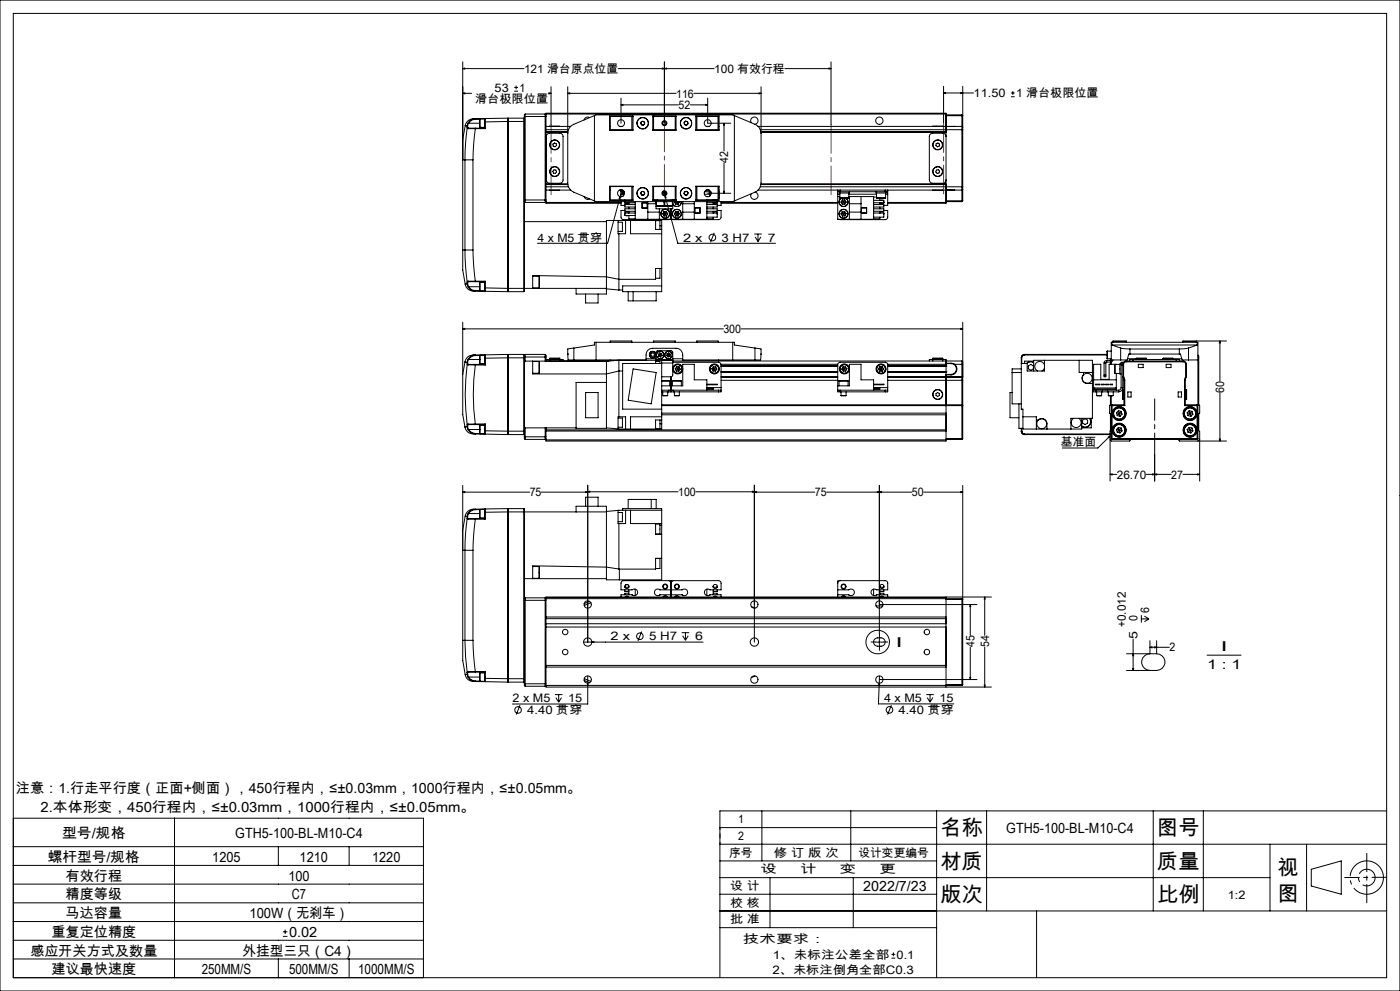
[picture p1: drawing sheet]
<svg xmlns="http://www.w3.org/2000/svg" width="420mm" height="297mm" viewBox="0 0 420 297" stroke-linecap="round" stroke-linejoin="round" font-family="sans-serif">
<g fill="none" stroke="#000" stroke-width=".3">
<path d="M0 0h420v297h-420zM4 4h412v289h-412zM138.8 18.6v56.3M199.3 18.6v18.3M249.3 18.6v18.8M138.8 20.6l.6-.2v.3zM138.8 28l.6-.2v.3zM138.8 20.6h18.4M138.8 28h2.7M139.6 37.7l-.8 4.2v6h.7M139.6 37.7l.6 .1M140.2 38.3l-.5 4.6-.2 5"/>
<path d="M140.2 38.3l.2 .3M140.2 37.8v.5M140.3 38.2l-.1 .1M140.3 38.2l.3 .2M140.3 37.7v.5M140.3 37.7l-.1 .1M140.4 38.6h2.2M140.4 36.9l-.2 .9M140.4 36.9h.2M140.6 38.4h2M140.6 38.4l-.2 .2M140.6 36.9l-.3 .8"/>
<path d="M140.6 36.9h3.3M142.6 35.6a2.69 2.69 0 0 0-3 2.1M142.6 38.6l-.7 9.3M142.6 38.4v.2M142.6 35.6l-1.3 .3-.9 1M142.6 35.6v.1M142.6 35.7l-1.5 .6-.5 .6M142.6 38.6h3M142.6 38.4h2.8M142.6 35.7h1.3M144 35.7v2.5M144 35.7h1.4"/>
<path d="M144 38.2h1.4M145.4 35.7v.8M145.4 36.5h.2M145.4 38.4l.2 .2M145.4 36.5v1.9M145.6 35.5v1M145.6 35.5l6.7-.1v1M145.6 35.5l-.2 .2M145.6 36.5v2.1M145.6 35.5l-3 .1M152.3 36.4v50M152.3 36.4l-6.7 .1"/>
<path d="M152.3 36.4h5M152.5 35.4v52M152.5 35.4l-.2 .2M152.5 35.4h4.7M154.3 27.3h1.1M154.3 26.2h1.1M154.8 25.6v1.2M157.2 35.4v52M157.2 35.4l.1 .2M157.3 34.9v1.5M157.3 36.4l-.1 51M157.3 34.9h6.5"/>
<path d="M157.6 34.2l-.3 .2v.5M157.6 34.2v26.5M157.6 34.2h5.9M163.5 34.2v26.5M163.5 34.2l.3 .2M163.8 34.2v-.3h120v.3M163.8 34.4v.5M163.8 34.2v.2M163.8 34.9v25M163.8 37.9h7.4M163.8 39.6h6.5M163.8 39.7h6.5"/>
<path d="M163.8 34.2h120M163.8 38.9h6.7M163.8 39.5h6.6M164.5 28h.8M164.7 27.8l.6 .2-.6 .1zM164.8 37.9h3M165.3 26v11.4M170.3 28l.6-.2v.3zM170.3 26v28.8a3 3 0 0 0 1.9 2.8l6.1 2.6M170.3 28h32.5M176.9 35.2l-.2-.1a1.1 1.1 0 0 0-1.5 .8M178.3 34.6l-6.1 2.6a2.94 2.94 0 0 0-1.9 2.8"/>
<path d="M178.3 34.6v25.6M178.3 34.6l.5-.2h41l.5 .2M182.9 37.9h.2M182.9 34.8h7v4.2h-7zM182.9 38.9h.2M183.1 38.9h6.8M185.5 20.6h28.7M185.9 37.9h.9M186.3 31.4l.6-.1v.3zM186.3 29.4v7.5M186.3 31.4h17.2M189.5 34.9v4"/>
<path d="M189.9 34.9h-6.8v4.1M192.2 36.9l.3 .5M192.5 37.4h.6M192.5 36.4l-.3 .5M192.5 36.4h.6M193.1 36.4l.3 .5M193.4 36.9l-.3 .5M195.8 34.8h7v4.2h-7zM195.8 34.9h7M195.8 38.9h7M196.1 34.9v4M196.2 34.8l.1 .1"/>
<path d="M198.7 20.4l.6 .2-.6 .1zM199.3 20.6l.6-.2v.3zM202.6 34.9v4M205.3 36.7l.1 .6M205.4 37.3l.5 .2M205.7 36.3l.6 .2M205.7 36.3l-.4 .4M206.3 36.5v.6M206.3 37.1l-.4 .4M207.1 31.4h5.2M208.1 28h20.2M208.7 34.9h6.8v4.1"/>
<path d="M208.7 34.8h7v4.2h-7zM208.7 38.9h6.8M209.1 34.9v4M211.7 31.3l.6 .1-.6 .2zM211.9 37.9h.9M212.3 29.4v7.5h6.9M215.4 34.9v4M215.5 37.9h.2M215.5 38.9h.2M217.2 36.9v8.4M217.2 36.9l.1 .6h-.2zM220.3 34.6v25.6"/>
<path d="M220.3 34.6l6.2 2.6M225.4 36.8a1.11 1.11 0 0 1 .4-1.6 1.11 1.11 0 0 1 1.5 .6 1.11 1.11 0 0 1-.8 1.4M226.5 37.2a2.94 2.94 0 0 1 1.8 2.8M227.4 37.9h57.9M227.7 27.8l.6 .2-.6 .1zM228.1 38.9h60.5M228.3 39.6h55.5M228.3 39.7h55.5M228.3 39.5h55.5M228.3 26v28.8l-.5 1.7-1.3 1.1M235.4 20.6h13.9M248.7 20.4l.6 .2-.6 .1z"/>
<path d="M279.8 37.9h3M283.1 27.9l.6-.2v.3zM283.1 27.9h9M283.1 25.9v11.2M283.8 34.2v4.7M283.8 38.9v17.1M283.8 34.4h4.8M283.8 34.7h4.8M285.3 37.9h-1.5v1M285.3 37.9h1.1M285.3 37.9h.1M286.4 37.9h-1.1"/>
<path d="M286.4 37.9h2.2M288.2 27.7l.6 .2-.6 .1zM288.6 37.9v1M288.6 37.9l.2 .2M288.6 38.9h.2M288.6 34.4l.2 .2-.2 .1M288.6 34.4v.3M288.6 34.7v3.2M288.6 38.9v17.1M288.8 38.1v.8M288.8 38.9v17.1M288.8 25.9v12.2"/>
<path d="M303.3 29h1.1M303.3 27.9h1.1M303.8 27.3v1.1M139.5 47.9h2.4M139.5 47.9v27M141.9 47.9v27M157.3 59.9h6.5M163.8 59.9v.5M163.8 55.2h6.5M163.8 57h7.4M163.8 56h6.7M163.8 55.3h6.6"/>
<path d="M164.2 40.2l.5-.3h3.2a.96 .96 0 0 1 1 1v13a.96 .96 0 0 1-1 1h-3a1.02 1.02 0 0 1-1-1v-13zM164.8 57h3M165.9 43.2l.4-.3 .6 .2v.5l-.4 .4-.6-.2zM166.2 50.9l.6 .1 .2 .5-.4 .5-.5-.1-.3-.5zM175.2 58.9a1.14 1.14 0 0 0 1.7 .7M182.9 57h.2M182.9 55.8h7v4.2h-7zM182.9 56h.2M183.1 55.8v4.1h6.8M183.1 55.9h6.8M185.9 57h.4M186.1 58.9l-.1 .6h-.3z"/>
<path d="M186.1 58.9l-3.8 14h-21M186.3 57.5h.8M186.3 57.5v.7M186.3 57v.5M186.3 58.2v.8M186.3 59.9v.1M186.3 58.2h.7M186.3 57h.5M186.6 56.9l-.5 2M186.8 57.5v.4h.6M187 57.9v.8M187.1 57.5h.2"/>
<path d="M187.1 57.2v.3M187.5 59.9v.1M189.5 55.9v4M192.2 58l.3 .4M192.5 57.4l-.3 .6M192.5 58.4h.6M193.1 57.4l.3 .5M193.1 57.4h-.6M193.4 57.9l-.3 .5M195.8 55.8h7v4.2h-7zM195.8 59.9h7M195.8 55.9h7"/>
<path d="M196.1 55.9v4M196.3 59.9l-.1 .1M196.8 59.9v.1M197.3 59.9v.1M198.8 57.9h1M199.1 57.2l4.2 15.7h29.4M199.1 57.5h.4M199.5 58.6l.3 .6-.3 .1zM201.3 59.9v.1M201.8 59.9h.1M202.6 55.9v4M205.2 58.1l.4 .4"/>
<path d="M205.4 57.5l-.2 .6M206 57.4l.4 .4M206 57.4l-.6 .1M206.2 58.3l-.6 .2M206.4 57.8l-.2 .5M208.7 55.8h7v4.2h-7zM208.7 55.9h6.8M209.1 55.9v4M211.3 58.2h1.7M211.3 57.5h2M211.9 57h.9M212 58.9h.1"/>
<path d="M212.1 59.9v.1M212.3 57.9h6.9M212.8 57.5v.4h.6M213 57.9v.8M214 59.9v.1M215.4 55.9v4M215.5 57.5h.2M215.5 59.3h.2M215.5 55.8v4.1h-6.8M215.5 57h.2M215.5 57.9h.2M215.5 56h.2"/>
<path d="M215.7 59.3l-.2 .1M215.7 57.9v1.4M215.7 58.2h.1M217.1 57.3h.2l-.1 .6zM217.2 48.8v9.1M226.5 57.6l-6.2 2.6M226.5 57.6a1.1 1.1 0 0 1 .9 1.4 1.1 1.1 0 0 1-1.5 .6 1.1 1.1 0 0 1-.5-1.5M227.4 57h23.9M228.1 56h60.5M228.3 55.2h55.5M228.3 55.3h55.5M251.3 57.5h.8"/>
<path d="M251.3 57h.8M251.3 57.5v.7M251.3 58.2v7.5h10.8v-6.8h-7.4M251.3 57v.5M251.3 58.9h.7M251.3 58.2h.7M251.8 57.5v.4h3v-.4M252 59.3h2.7M252 57.9v1.4M252.1 57v.5M252.1 57h13.5M252.1 57.5h13.5"/>
<path d="M252.4 59.4a1.35 1.35 0 0 0-.4 2 1.35 1.35 0 0 0 2.1 0 1.35 1.35 0 0 0-.4-2M252.6 59.4a1.3 1.3 0 0 0-.6 2 1.3 1.3 0 0 0 2.1 0 1.3 1.3 0 0 0-.5-2M252.7 59.9l-.4 .7M252.7 59.9l.3 .7M253.4 59.9h-.7M253.4 59.9l.4 .7M253.4 59.9l-.4 .7M254.7 57.9v1.4M254.7 58.2h8.3M254.8 58.9v6.8M258.3 58.9v6.8M262.1 59.1h.9"/>
<path d="M262.8 57.5v.4h3v-.4M263 59.3v.1M263 59.3h2.7M263 57.9v1.4M263 59.4h.1M263.9 59.4v.6M265.6 57.5h.7M265.6 57h.7M265.6 57v.5M265.7 59.3l-2.7 .1M265.7 57.9v1.4M265.7 58.2h.6"/>
<path d="M266.3 57.5v.7M266.3 57v.5M266.3 58.2v3.4h-1.2M266.3 57h19M279.8 57h3M280.8 43.1l.6-.2 .4 .3v.6l-.6 .2-.4-.4zM280.9 51l.6-.1 .4 .4-.2 .6-.6 .1-.4-.5zM283.8 40.9a.96 .96 0 0 0-1-1h-3a1.02 1.02 0 0 0-1 1v13a1.02 1.02 0 0 0 1 1h3a.96 .96 0 0 0 1-1M283.8 56v4.7M283.8 56v.9h1.5M285.3 56.9l1.1 .1M285.3 57h1.1"/>
<path d="M285.3 56.9v.1M286.4 57h2.2M288.6 56h.2M288.6 56v1M288.6 57v3.2M288.8 56v.7M288.8 56.7l-.2 .3M288.8 56.7v3.5M138.8 74.9v6l.8 4.3M138.8 74.9h.7M139.5 74.9l.2 4.9 .5 4.8M139.5 74.9h2.4"/>
<path d="M141.9 74.9l.7 9.4M157.3 66.4h24.6M157.3 60.4l.3 .3M157.6 60.7h5.9M163.8 60.7v.2h22.5M163.8 60.4v.3M163.8 60.7h22.5M163.8 60.4l-.3 .3M178.3 60.2l.5 .2h41l.5-.2M185.4 66.6h1.3v2.8h-1.3M185.4 66.1v4h2.3v-4M185.7 70.1v16.8"/>
<path d="M186.3 60.4v1.2h1.2M187.4 60.7h.1M187.5 63.8a.63 .63 0 0 1 .5-.3 .63 .63 0 0 1 .6 .3M187.5 60.8a.61 .61 0 0 0 .5 .4 .61 .61 0 0 0 .6-.4M187.5 63.1h-1.2l.1 2.3 .7 .4 13.8-.1M187.5 63.8h3.1M187.5 60.8h3.1M187.5 60.4v.3zM187.5 63.8v.8h3.1M187.5 63.9v.3M187.5 60.9h1.1M187.7 64.6h.7"/>
<path d="M188.7 64.6v1h1.9M188.7 60.8v.5M188.7 62.1v.5M188.7 63.3v.5M189.2 66.1v4h9.3M190.6 60.4v5.3h21.5v-5.3M190.6 62.6h-3.1v.7h3.1M190.6 61.3h-3.1v.8h3.1M192.6 60.8h1.6v1.6h-1.6zM194.2 60.8h-1.5v1.5h1.5M194.3 63.6h3.5M194.3 61.1h2.5"/>
<path d="M194.3 60.4v5.3M196.7 66.1h1.3v2.7M196.7 66.1v2.7h1.8M196.8 60.4v.3M196.8 61.8v.8h5v-.8M196.8 60.7v1.1M196.8 61.8h5M196.8 60.7h.1M196.9 61.6h.1M196.9 61.6h2.3M196.9 60.4v1.2M197 61.7h2.2"/>
<path d="M197.8 62.6v3.1M198 67.7h.5M198.5 67.7v1.1M198.5 67.7v-1.6h-16.6v22h-9.1v-1.7M198.5 68.8v18.6h-11.7v-1.7h11.7M198.8 64.1h1.5M198.8 64.1l.4 .6M199.2 61.7h.1M199.2 63.4h.7M199.2 64.7h.8M199.2 63.4l-.4 .7M199.2 63.4l.4 .7"/>
<path d="M199.2 60.4v1.2M199.2 60.7h.2M199.4 61.6h.1M199.4 61.6h1.4M199.4 60.4v1.2M199.5 61.7h1.3M199.6 64.1l-.4 .6M199.6 64.1l.4 .6M199.9 63.4l.4 .7M199.9 63.4l-.3 .7M200.3 64.1l-.3 .6M200.8 61.6h.9"/>
<path d="M201.3 62.6v3.1M201.7 61.6l-.9 .1M201.7 60.4v1.2M201.7 60.7h.1M201.8 60.4v.3M201.8 60.9a1.32 1.32 0 0 0 1.5 1 1.32 1.32 0 0 0 1.1-1.5 1.34 1.34 0 0 1-1 1.5 1.34 1.34 0 0 1-1.6-.8M201.8 60.7v1.1M202.3 60.6h1.5M202.3 64.1l.4 .6M202.3 64.1h1.5M202.3 60.6l.4 .6M202.4 60.4l-.1 .2"/>
<path d="M202.6 60h.1M202.7 63.4h.7M202.7 63.4l-.4 .7M202.7 64.7h.7M202.7 63.4l.4 .7M202.7 61.2h.7M203 60.4l.1 .2M203.1 64.1l-.4 .6M203.1 64.1l.3 .6M203.1 60.6l-.4 .6M203.1 60.6l.3 .6M203.2 60.4l-.1 .2"/>
<path d="M203.4 63.4l.4 .7M203.4 63.4l-.3 .7M203.7 60.4l.1 .2M203.8 64.1l-.4 .6M203.8 60.6l-.4 .6M204.8 60.4v5.3M204.8 63.6h3.5M204.8 61.1h3.5M208.3 60.4v5.3M208.4 62.3h1.6v1.6h-1.6zM208.5 63.8h1.5M208.5 62.3h1.5"/>
<path d="M212.1 61.3h3.1v.8h-3.1M212.1 62.6h3.1v.7h-3.1M212.1 63.8h3.1M212.1 60.8h3.1M214 63.3v.5a.66 .66 0 0 1 .6-.3 .66 .66 0 0 1 .6 .3M214 62.1v.5M214 65.1v.5h-1.9M214 60.9h1.1M214.2 60h.7M214.3 69.8l-1.2 2.8M215.2 60h.1M215.2 60.8a.64 .64 0 0 1-.6 .4 .64 .64 0 0 1-.6-.4v.5"/>
<path d="M215.2 60.4v.3zM215.2 63.9v.3M215.2 63.1h1.1v2.3l-.8 .4-13.8-.1M215.2 63.8v1.3h-3.1M215.2 60.7h.1M216.3 60.4v1.2h-1.1M216.3 60.9h35M216.3 60.7h35M226.3 70.1h2.2M226.6 71l.8 1.4M227.4 70.1v2.3M228.2 71l-.8 1.4"/>
<path d="M252.3 60.6l.4 .6M252.3 60.6h1.5M252.3 64.1l.4 .6M252.7 63.4l-.4 .7M252.7 63.4l.3 .7M253 60.6l-.3 .6M253 60.6l.4 .6M253 64.1l-.3 .6M253 64.1l.5 .6M253.4 63.4h-.7M253.4 63.4l.4 .6M253.4 63.4l-.4 .7"/>
<path d="M253.4 61.2h-.7M253.5 64.7h-.8M253.8 60.6l-.4 .6M253.8 64l-.3 .7M253.8 64l-1.5 .1M254.8 63.6h3.5M254.8 61.1h3.5M258.4 62.3h1.6v1.6h-1.6zM258.4 62.3h1.6v1.5h-1.6zM262.1 60h3v.8M262.1 61.3h3v.8h-3M262.1 62.6h3v.7h-3"/>
<path d="M262.1 63.8h3M262.1 60.8h3M263.9 60.8v.5M263.9 62.1v.5M263.9 63.3v.5M263.9 65.1v.5h-1.8M264 60.8a.61 .61 0 0 0 .6 .4 .61 .61 0 0 0 .5-.4M264 63.8a.63 .63 0 0 1 .6-.3 .63 .63 0 0 1 .5 .3M264.1 60.9h1M264.2 60h.7M265.1 60.4v.3M265.1 63.9v.3"/>
<path d="M265.1 63.1h1.2v2.1l-.2 .4-.5 .2-13.9-.1M265.1 63.8v1.3h-3M265.1 60.7h.1M266.3 60.7h17.5M283.8 60.7v.2h-17.5M283.8 60.4h4.8M283.8 60.2h4.8M288.6 60.2h.2M288.6 60.2v.2M288.8 60.2l-.2 .2M138.8 98.6l.6-.2v.3zM138.8 96.6v15.6"/>
<path d="M138.8 98.6h78.2M139.6 85.2a2.63 2.63 0 0 0 3 2M140.2 84.6l.1 .1M140.2 84.6v.5M140.2 85.1h.1M140.2 85.1l.2 .9M140.2 85.1l-.6 .1M140.3 85.1l.3 .8M140.3 84.7v.4M140.4 84.3h2.2M140.4 84.3l-.2 .3M140.4 84.3l.2 .1"/>
<path d="M140.4 86a2.46 2.46 0 0 0 2.2 1.2M140.6 84.4h2M140.6 84.4l-.3 .3M140.6 85.9l-.2 .1M140.6 85.9l1.2 1.1 .8 .1M140.6 85.9h3.3M142.6 84.3v.1M142.6 87.1v.1M142.6 84.3h3M142.6 84.4h2.8M142.6 87.2l3 .1M142.6 87.1h1.3"/>
<path d="M144 84.7v2.5M144 84.7h1.4M144 87.2h1.4M145.4 86.3h.2M145.4 86.3v.9M145.4 87.2l.2 .1M145.4 87.2h.1M145.4 84.4v1.9M145.6 86.3v1M145.6 84.3l-.2 .1M145.6 84.3v2M145.6 86.3l6.7 .1"/>
<path d="M152.3 86.4v1l-6.7-.1M152.3 86.4h29.6M152.3 87.3l.2 .1M152.5 87.4h4.7M159.8 86.3h1.9M159.8 82.8h1.9M161.7 82.8v3.5M175.7 88.1v2.7h3.7v-2.7M181.9 86.6l3.8 .3M185.7 86.9h1.1M188.5 87.4v2.8h8.4v-2.8M189.9 87.4v2.8"/>
<path d="M198 80.5v2.9h-1.3M198.5 80.5h-1.8v3.2h-11l-3.8-.7-22.1-.4v3.8M222.3 98.6h66.5M288.2 98.4l.6 .2-.6 .1zM288.8 96.6v16.3M138.8 112.2v12l.7 3.8M139.5 108.5l.7 .1M139.5 108.5l-.7 3.7M140.2 109.1a69.6 69.6 0 0 0 0 18.2M140.2 109.1l.2 .3M140.2 108.6v.5M140.3 109l-.1 .1"/>
<path d="M140.3 109l.3 .2M140.3 108.5v.5M140.3 108.5l-.1 .1M140.4 109.4h2.2M140.4 107.7l-.2 .9M140.4 107.7h.2M140.6 109.2h2M140.6 109.2l-.2 .2M140.6 107.7l-.3 .8M140.6 107.7h3.3M142.6 109.4a65.4 65.4 0 0 0 0 17.7M142.6 109.2v.2"/>
<path d="M142.6 106.4h-.3a2.57 2.57 0 0 0-2.8 2.1M142.6 106.4a2.54 2.54 0 0 0-2.2 1.3M142.6 106.4v.1M142.6 106.5l-.9 .2-1.1 1M142.6 109.4h3M142.6 109.2h2.8M143.9 107.7l.1 1.3M143.9 107.7l.1-1.2v2.5M144 109h1.4M145.4 109.2l.2 .2M145.4 106.5v.8M145.4 107.3h.2"/>
<path d="M145.4 107.3v1.9M145.4 106.5h.1M145.4 106.5h-2.8M145.6 106.4v.9M145.6 106.4l6.7-.2v1M145.6 106.4l-.2 .1M145.6 107.3v2.1M145.6 106.4h-3M152.3 107.2l-6.7 .1M152.3 107.2v22M152.3 107.2h5M152.5 106.2v24"/>
<path d="M152.5 106.2l-.2 .2M152.5 106.2h4.7M157.2 106.2v24M157.2 106.2l.1 1M157.3 107.2v22M157.3 107h6.5M157.6 106.2v2M157.6 106.2h5.9M157.6 106.2l-.3 .3M159.8 111.9h1.9M159.8 108.3h1.9M159.8 108.2v3.9h22.1l3.8-.9h1.1"/>
<path d="M161.7 108.3v3.6M163.5 106.2v2M163.5 106.2l.3 .3v.5M163.8 107v1.2M164.9 107.7h.1M164.9 107.4h3M164.9 107.7h-1v.5M164.9 107.7h3M164.9 107.4v.8M167.9 107.7h.1M167.9 107.7h1v.5M167.9 107.4v.8"/>
<path d="M170.3 106.1l.1 1.8h1.8M170.3 106.1h.1M172.2 107.9h21.6a3.5 3.5 0 0 1 .6-3l.7-.4 .7-.1h7a1.99 1.99 0 0 1 2 2v1.5h21.7M172.2 104.3l-1.8 .3-.1 1.5M172.2 104.3l6.1-.9v-.8h42v.8l6.2 .9M172.2 104.3v3.6M175.7 117.6h3.7v7.6h-3.7zM178.8 102.6v5.3M182.7 108.2h-25.4M183.1 102.6v-.4h6.4v.4M183.1 107.9v.3M185.7 108l-3.8 .2v20.2h-9.1v-13.8h9.1"/>
<path d="M185.7 108v16.9M185.7 108h16.1M189.9 110.6l7 1.1-1.5 9.3-6.9-1.1zM193.8 107.5h3M196.1 102.6v-.4h6.5v.4M196.7 108.3h1.3v.6M196.7 108v.9M196.8 107.8v.2M196.8 107.8v-2.3l.4-.4 4.3 .1 .3 .4v2.2M196.8 107.8h5M197.5 106.2l.1 .5M197.5 106.2l.5 .2"/>
<path d="M197.6 106.7l.6 .3M197.9 105.8l.6 .2M197.9 105.8l-.4 .4M197.9 105.8l.1 .6M198 106.4l.6 .2M198 106.4l-.4 .3M198 106.4l.2 .6M198.5 114.1l2.4 .1M198.5 114.2h2.4M198.5 115.6h6.3v-6.4h3.5v4.6h3.8v3.1M198.5 108v17.9M198.5 108.9h-11.7v13.7h11.7"/>
<path d="M198.5 112.9h2.8M198.5 106l.1 .6M198.5 106l-.5 .4M198.5 116.9h2.1M198.5 117.4h2.1M198.5 108.8h3.3M198.6 106.6l-.4 .4M198.8 118.5h1.5M198.8 117.4v1.1M200 106.6l.4 .4M200.1 106l-.1 .6M200.1 106l.5 .4"/>
<path d="M200.3 117.4v1.1M200.6 117.4h.7M200.6 116.9h1.5M200.6 106.4l.4 .3M200.6 106.4l-.2 .6M200.6 106.4l-.6 .2M200.6 116.9v.5M200.7 105.8l-.6 .2M200.7 105.8l.4 .4M200.7 105.8l-.1 .6M200.9 114.2v1.4M201 106.7l-.6 .3"/>
<path d="M201.1 106.2l-.1 .5M201.1 106.2l-.5 .2M201.3 117.4h.8M201.3 112.9v4.5M201.7 114.2h2.7M201.7 114.2v1.4M201.8 108v.8M201.8 108.8v3.6l-.1 .4-.4 .1M201.8 107.8v.2M201.8 108.6l14.1 .1 .4 .6v6.9M201.8 108.2h86.8M201.8 107.5h3"/>
<path d="M202.1 116.9h13.4M202.1 117.4h13.4M202.1 116.9v.5M202.3 118.5h1.5M202.3 117.4v1.1M202.6 110.5l.3 .7M202.6 110.5l.7 .1M202.9 111.2l.7 .1M203 109.9l.7 .1M203 109.9l-.4 .6M203 109.9l.3 .7M203.3 110.6l-.4 .6"/>
<path d="M203.3 110.6l.3 .7M203.3 110.6h.7M203.7 110l.3 .6M203.7 110l-.4 .6M203.8 117.4v1.1M204 110.6l-.4 .7M204.4 114.2v1.4M209.1 102.6v-.4h6.3l.1 .4M212.1 116.3h1.9v.3h-1.9M212.1 115.1h3.1v.2h-3.1M212.1 116.2h4.2M213.6 110.5l.3 .7"/>
<path d="M213.6 110.5l.7 .1M213.9 111.2l.7 .1M214 109.9l.7 .1M214 109.9l-.4 .6M214 109.9l.3 .7M214.3 110.6l-.4 .6M214.3 110.6l.3 .7M214.3 110.6h.8M214.7 110l.4 .6M214.7 110l-.4 .6M215.1 110.6l-.5 .7M215.5 116.9h.8"/>
<path d="M215.5 107.9v.3M215.5 116.9v.5M216.3 109.2h35M216.3 116.9v.5h-.8M216.3 116.2v.7M216.3 109.7h35M216.3 111.4h35M216.3 109.8h35M216.3 111.3h35M216.3 112.9h35M216.3 113.1h35M216.3 114h35"/>
<path d="M216.3 109.6h35M216.3 111.5h35M219.8 102.6v5.3M226.5 104.3l1.8 .3v1.5M226.5 104.3v3.6M228.3 106.1l-.1 1.8h-1.7M228.3 106.1h.1M251.3 116.9h.8M251.3 115.6h3.5v-6.4h3.5v4.6h3.8v3.1M251.7 114.2h2.7M251.7 114.2h.1M251.7 114.2v1.4"/>
<path d="M252.1 116.9h13.5M252.1 117.4h13.5M252.1 116.9v.5M252.3 118.5h1.5M252.3 117.4v1.1M252.6 110.6l.4 .7M252.9 110l-.3 .6M252.9 110l.4 .6M253.3 110.6l-.3 .7M253.3 110.6l.4 .6M253.3 110.6h-.7M253.6 109.9l-.7 .1"/>
<path d="M253.6 109.9l.5 .6M253.6 109.9l-.3 .7M253.7 111.2l-.7 .1M253.8 117.4v1.1M254.1 110.5l-.4 .7M254.1 110.5l-.8 .1M254.4 114.2v1.4M262.1 116.3h1.8v.3h-1.8M262.1 115.1h3v.2h-3M262.1 116.2h4.2M263.6 110.6l.3 .6M263.6 110.6h.7"/>
<path d="M263.9 111.2h.8M263.9 109.9h.8M263.9 109.9l-.3 .7M263.9 109.9l.4 .7M264.3 110.6l-.4 .6M264.3 110.6l.4 .6M264.3 110.6h.8M264.7 109.9l.4 .7M264.7 109.9l-.4 .7M265.1 110.6l-.4 .6M265.6 116.9h.7M265.6 116.9v.5"/>
<path d="M266.3 116.2v-7l-.3-.5-14.1-.1-.6 .6v8.2h.8M266.3 116.9v.5h-.7M266.3 116.2v.7M266.3 109.7h17.5M266.3 111.4h17.5M266.3 109.8h17.5M266.3 111.3h17.5M266.3 109.2h17.5M266.3 112.9h22.3M266.3 113.1h22.3M266.3 114h22.3M266.3 109.6h17.5"/>
<path d="M266.3 111.5h17.5M279.8 107.7h.1M279.8 107.4h3M279.8 107.7h-1v.5M279.8 107.7h3M279.8 107.4v.8M280.8 117.9l.5-.3 .5 .3v.6l-.5 .3-.5-.3zM282.8 107.7h.1M282.8 107.7h1v.5M282.8 107.4v.8M283.8 113.1v19.1h-120v-4M283.8 108.2v1"/>
<path d="M283.8 109.6v.1M283.8 111.4v.1M283.8 112.9v.2M283.8 109.7h.1M283.8 111.4h.1M283.8 108.2v.7h1.5M283.8 109h1.5M283.8 109.2v.4M283.8 109.7v1.7M283.8 111.5v1.4M283.8 112.2h1.5M283.8 112.4h1.5"/>
<path d="M285.3 109a1.62 1.62 0 0 1 1.6 1.6 1.62 1.62 0 0 1-1.6 1.6M285.3 108.9l1.1 .3M285.3 108.9v.1M285.3 112.2v.2M286.4 109.2a1.78 1.78 0 0 1 .6 2 1.78 1.78 0 0 1-1.7 1.2M286.4 109.2h2.2M288.6 108.2v1M288.6 108.2l.2 .2v.8h-.2M288.6 112.9v.2M288.6 112.9h.2M288.6 113.1v.9M288.6 114h.2"/>
<path d="M288.6 109.2v3.7M288.6 114v7.3M288.8 113l-.2 .1M288.8 112.9v.1M288.8 113v1M288.8 114v17.4M303.6 117.6h-.6v7.6h2.7M303.6 111.7h2.8M306.4 107.2h.1M306.4 107.2v15.4h.5v6h17.6v-3.2M306.4 110.6h-2.8v10.4h2.8M306.5 107.2v1.7"/>
<path d="M307.4 106.2a1.02 1.02 0 0 0-1 1M307.4 106.4a.84 .84 0 0 0-.9 .8M307.4 106.2h24.7M307.4 106.4h24.7M307.4 106.2v.2M308.5 109.7l.7-.5 .8 .5v.8l-.8 .5-.7-.5zM310.1 108.6a1.66 1.66 0 0 0-2.2 .3M310.1 108.7a1.6 1.6 0 0 0-2 .2M310.1 108.2h-2.7v.7M310.1 111.2v-3.2h17.6v17.4h-6.4v3.2M313.3 110.3l-.7 .9M313.3 109.3a1.5 1.5 0 0 0-2.4-.6 1.5 1.5 0 0 0 .4 2.5"/>
<path d="M313.3 108v3.2h-5.1v-2.3h-1.8M323.7 108v3.6h4M325 111.6v.7a1.56 1.56 0 0 0-.3 1.7 1.56 1.56 0 0 0 1.4 .9h1.6M328.1 113.8h6.8M328.2 116.3h6.6v.3h-6.6zM328.7 115.1h1.3v.2h-1.3zM328.8 116.9h-.8v.5h.8M328.8 116.9h6.8M328.8 117.4h1.9M328.8 116.9v.5M329 118.5h1.5M329 117.4v1.1"/>
<path d="M330.5 115.1h.7v.2h-.7zM330.5 117.4v1.1M330.7 117.4h1.5M330.7 116.9v.5M331.2 112.4v.5h.6v-.5M331.2 108.8h.6M331.2 112.4h.6M331.2 108.8v3.6M331.8 115.1h.7v.2h-.7zM331.8 108.8v3.6M332 108.5l-.2 .3M332 108l-.4 .2-.4 .6"/>
<path d="M332 108v.5M332.1 105.3l.1 2.2M332.1 105.3h.1M332.2 105.2l-.1 .1M332.2 105.2v2.3M332.2 107.5h1.2M332.2 105.2h1.2M332.2 117.4h3.4M332.2 116.9v.5M332.5 118.5h1.5M332.5 117.4v1.1M333 115.1h.8v.2h-.8z"/>
<path d="M333.1 107.5v1.7M333.1 118.6v2.7M333.4 107.8l-.2 .2h-1.2M333.4 108.5v.7M333.4 118.6v2.7M333.6 103.4h25.6M333.6 103.4l2.6 .9M333.6 102.6v.8M333.9 107.9l-.5 .6h-1.4M333.9 102.6v-.4h4v.4M333.9 102.3h4M334 117.4v1.1"/>
<path d="M334.4 109.3l.1 2.6zM334.5 111.9h1.5M334.9 109.2h.1M334.9 111.9v5M335.6 116.9v.5M336 109.2h-3.3v4.5h-2.5v-4.5h-2.1v7.7M336.2 104.3l2.8 .3M336.2 107.9h-2.8v-5.3h26v18.7M336.2 104.3v3.6M336.3 109.1h-.3v3h.3M336.3 116.2l-.2 .5-.5 .2M336.3 116.2h.5"/>
<path d="M336.3 109.3h.5M336.3 109.3v6.9M336.8 109.2v-.6h-.5v.7M336.8 116.2a1.26 1.26 0 0 1-1.2 1.2M336.8 109.2h.3M336.8 109.2v7M336.9 116.7v3M336.9 119.7h.2M336.9 116.7h.2M336.9 113.1l.3 .9M337.1 112.9v.1M337.1 112.9h-.3l.1 .2"/>
<path d="M337.1 109.2v3.7M337.1 116.7l.1 .1M337.1 113l.3 1M337.1 113l-.2 .1M337.1 116.7v3M337.2 119.7h-.1M337.2 114h.2M337.2 114v7.3M337.4 114v7.6M337.9 108.4a.73 .73 0 0 0-.8 .8M337.9 108.2v.2M337.9 108.2a.97 .97 0 0 0-1.1 1"/>
<path d="M337.9 108.2h17M337.9 108.4h17M338.2 107.5h2.7M338.3 117.5h1v1.5h-1zM339 106.1h-.4l-.5 1.8h-1.9M339 104.6h14.8M339 104.6v1.5M339 106.1h14.8M339.9 107.7h-1v.5M339.9 107.7v.5M339.9 107.7h13M340.9 107.4h3"/>
<path d="M340.9 107.7h.1M340.9 107.7h3M340.9 107.4v.3M341.5 109.2h1.4v1h-1.4zM343.9 107.7h-.1M343.9 107.4v.3M348.9 107.7h.1M348.9 107.4h3M348.9 107.4v.3M349 107.7h2.9M349.8 109.2h1.5v1h-1.5zM351.9 107.7h-.1"/>
<path d="M351.9 107.5h2.6M351.9 107.4v.3M352.9 107.7h1v.5M352.9 107.7v.5M353.4 117.5h1v1.5h-1zM353.8 106.1h.4l.4 1.8h2M353.8 104.6v1.5M354.9 102.3h4M354.9 108.4l.7 .4 .1 .4M354.9 108.2v.2M354.9 108.2a1.02 1.02 0 0 1 1.1 1M355.4 114h.2"/>
<path d="M355.4 114v7.6M355.6 119.7h.1M355.6 114v7.3M355.6 113l-.2 1M355.6 113l.2 .1M355.7 116.7l-.1 .1M355.7 112.9h.3M355.7 109.2h.3M355.7 112.9l-.1 .1M355.7 116.7v3M355.7 119.7h.2M355.7 116.7h.2"/>
<path d="M355.7 109.2v3.7M355.8 113.1l-.2 .9M355.9 116.7v3M356 112.9l-.2 .2M356 109.2v3.7M356.6 104.3l-2.8 .3M356.6 107.9h2.8M356.6 104.3v3.6M358.9 102.2v.4M359.2 103.4l-2.6 .9M359.2 102.6v.8M359.4 106.4l.2 .6"/>
<path d="M359.4 107h.2M359.6 107v14.3M366 102.2v12.1M366 117.8v14.4M366 102.2l.1 .6h-.3zM367.9 102.2h-13v.4M139.5 128a2.67 2.67 0 0 0 3.1 2.1M140.2 127.3l.1 .2M140.2 127.3v.6M140.2 127.9l-.7 .1M140.2 127.9h.1M140.2 127.9l.2 .9"/>
<path d="M140.3 127.9l.3 .8M140.3 127.5v.4M140.4 127.1l-.2 .2M140.4 127.1l.2 .1M140.4 128.8a2.56 2.56 0 0 0 2.2 1.3M140.6 127.2h2M140.6 127.2l-.3 .3M140.6 128.7l-.2 .1M140.6 128.7l.5 .7 1.5 .5M140.6 128.7h3.3M142.6 127.1h-2.2M142.6 127.1v.1"/>
<path d="M142.6 129.9v.2M142.6 127.1h3M142.6 127.2h2.8M142.6 130.1h3M142.6 129.9h1.3M143.9 129.9l.1 .1M143.9 128.7v1.2M144 127.5l-.1 1.2M144 127.5v2.5M144 127.5h1.4M144 130h1.4M145.4 130l.2 .1"/>
<path d="M145.4 129.1v.9M145.4 129.1h.2M145.4 130h.1M145.4 127.2v1.9M145.6 129.1v1M145.6 127.1l-.2 .1M145.6 127.1v2M145.6 129.1l6.7 .1M152.3 129.2v1l-6.7-.1M152.3 129.2h5M152.3 130.1l.2 .1M152.5 130.2h4.7"/>
<path d="M157.3 129.2v.9M157.3 130.9v.5l.3 .3M157.3 130.1l-.1 .1M157.3 130.1v.8M157.3 128.2h15.5M157.3 130.9h6.5M157.6 128.2v3.5M157.6 131.7h5.9M163.5 128.2v3.5M163.8 128.8h120M163.8 129.2h120M163.8 131.8h120"/>
<path d="M163.8 131.4l-.3 .3M181.9 128.2l3.5 .3M185.4 125.3h1.3v2.8h-1.3M185.4 128.5v-3.6h2.3v3.7M198 125.9v2.6h-1.3M198 127h.5M198.5 125.9v1.1M198.5 123.8h85.3M198.5 121.3h90.1M198.5 124.3h85.3M198.5 127v1.6l-13.1-.1M198.5 124.9h-9.3v3.7"/>
<path d="M198.5 125.9h-1.8v2.7M198.5 121.6h90.1M283.8 131.4h4.8M283.8 131.7h4.8M288.6 131.4v.3M288.6 131.4h.2M288.6 121.3l.2 .2-.2 .1M288.6 121.3v.3M288.6 121.6v9.8M288.8 131.4l-.2 .3M305.7 121v7.4h1.2M306.4 129.2a1.02 1.02 0 0 0 1 1"/>
<path d="M306.4 129.2h.1M306.4 128.4v.8M306.5 129.2a.84 .84 0 0 0 .9 .9M306.5 128.4v.8M306.9 124.9h4v3.7M307.4 130.2h.1M307.4 130.2h25.6M307.4 130.1h25.6M307.4 130.1v.1M310.9 125.9h.6a1.56 1.56 0 0 1 1.6-.3 1.56 1.56 0 0 1 1 1.4v1.6M322 125.4a1.51 1.51 0 0 0-.3 2.2 1.51 1.51 0 0 0 2.3 0 1.51 1.51 0 0 0-.3-2.2M324.8 125.9l.7-.4 .8 .4v.9l-.8 .4-.7-.4z"/>
<path d="M326.8 125.4a1.65 1.65 0 0 1-.1 2.1 1.65 1.65 0 0 1-2.2 .2M327 125.4a1.75 1.75 0 0 1-.3 2.2 1.75 1.75 0 0 1-2.2 .2M327.4 125.4v2.8h-2.9M332.5 131l.5-.3-.3 .5zM333 130.7l-3.6 3.6h-10.7M333.1 121.3l-.2 .2v2.3l.5 .5M333.1 121.3h4.1M333.1 124.1v5M333.4 131.4l.2 .3M333.4 131.4h.2M333.4 121.6h.2M333.4 121.6l.2-.3v.3"/>
<path d="M333.4 128.8l-.4 .4v15M333.4 121.6v9.8M333.6 131.4v.3M333.6 121.6h3.8M333.6 131.4h25.5M333.6 131.7h25.5M333.6 121.6v9.8M334.9 123.7l.3 .9M334.9 123.7l.9 .2M334.9 128.7l.3 .8M334.9 128.7l.9 .2M335.2 124.6l.8 .2"/>
<path d="M335.2 129.5l.8 .2M335.5 123.1l.9 .2M335.5 123.1l-.6 .6M335.5 123.1l.3 .8M335.5 128.1l-.6 .6M335.5 128.1l.9 .2M335.5 128.1l.3 .8M335.8 123.9l.2 .9M335.8 123.9l.8 .2M335.8 128.9l-.6 .6M335.8 128.9l.2 .8M335.8 128.9l.8 .2"/>
<path d="M336.4 123.3l.2 .8M336.4 123.3l-1.2 1.3M336.4 128.3l.2 .8M336.4 128.3l-.6 .6M336.6 124.1l-.6 .7M336.6 129.1l-.6 .6M337.2 121.3l.2 .3M339.4 131.7l-.5 .5h-5.5l-.4-.4M346.4 136.2v8M353.4 131.7l.5 .5h14M355.4 121.6h3.7M355.6 121.3l-.2 .3"/>
<path d="M355.6 121.3h4M356.2 128.7l.2 .8M356.2 128.7l1.7 .4M356.2 123.7l.2 .9M356.2 123.7l1.7 .4M356.4 129.5l.9 .2M356.4 124.6l.9 .2M356.8 128.1l.8 .2M356.8 128.1l-.6 .6M356.8 128.1l.2 .8M356.8 123.1l.8 .2M356.8 123.1l-.6 .6"/>
<path d="M356.8 123.1l.5 1.7M357 128.9l.3 .8M357 128.9l-.6 .6M357.6 128.3l.3 .8M357.6 128.3l-.6 .6M357.6 123.3l.3 .8M357.6 123.3l-1.2 1.3M357.9 129.1l-.6 .6M357.9 124.1l-.6 .7M359.1 131.4v.3M359.1 131.4h.3M359.1 121.6h.3"/>
<path d="M359.1 121.6v-.3l.3 .3M359.1 121.6v9.8M359.4 131.4l-.3 .3M359.4 128.8l.5 .5v14.9M359.4 121.6v9.8M359.6 121.3l.3 .3v2.2l-.5 .5M359.6 124.1v5M359.9 131.7l-.5 .5M365.8 131.6h.3l-.1 .6zM138.8 147.5l.6-.2v.3zM138.8 145.5v46.4M138.8 147.5h20.1"/>
<path d="M139.6 154.7l-.8 4.2v6h.7M139.6 154.7l.6 .1M140.2 155.3l-.5 4.6-.2 5M140.2 155.3l.2 .3M140.2 154.8v.5M140.3 155.2l.3 .2M140.3 155.2l-.1 .1M140.3 154.7v.5M140.3 154.7l-.1 .1M140.4 155.6h2.2M140.4 153.8l-.2 1M140.4 153.8l.2 .1"/>
<path d="M140.6 155.4h2M140.6 155.4l-.2 .2M140.6 153.9l-.3 .8M140.6 153.9h3.3M142.6 152.6a2.64 2.64 0 0 0-3 2.1M142.6 155.6l-.7 9.3M142.6 155.4v.2M142.6 152.6a2.36 2.36 0 0 0-2.2 1.2M142.6 152.6v.1M142.6 152.7l-.9 .2-1.1 1M142.6 155.6h3M142.6 155.4h2.8"/>
<path d="M143.9 152.7h-1.3M144 152.7v2.5M144 152.7h1.4M144 155.2h1.4M145.4 153.5h.2M145.4 155.4l.2 .2M145.4 152.7v.8M145.4 153.5v1.9M145.4 152.7h.1M145.6 152.5v1M145.6 152.5l6.7-.1v1M145.6 152.5l-.2 .2"/>
<path d="M145.6 153.5v2.1M145.6 152.5l-3 .1M152.3 153.4v50M152.3 153.4l-6.7 .1M152.3 153.4h29.6M152.5 152.4v52M152.5 152.4l-.2 .2M152.5 152.4h4.7M157.2 152.4v52M157.2 152.4l.1 27M162.4 147.5h13.9M172.8 153.4v-1.7h9.1v22.1h16.6v-13.7"/>
<path d="M175.7 151.7v-2.7h3.7v2.7M175.7 147.3l.6 .2-.6 .1zM176.3 147.4l.6-.2v.3zM176.3 145.4v47M176.3 147.4h27.1M185.4 153.6h1.3v2.7h-1.3M185.4 153l-3.5 .3M185.7 156.9v13.6M186.8 152.9v-.5h11.7v5.1M187.7 152.9v4h-2.3v-3.9M188.5 152.4v-2.7h8.3v2.7M189.2 152.9v4h9.3"/>
<path d="M195.4 149.7v2.7M196.7 157.1h1.3v3h-1.3M196.7 156.9v3.2h1.8M198 157.5h.5M198.5 157.5v2.6M198.5 152.9l-13.1 .1M208.7 147.4h17.6M225.7 147.2l.6 .2-.6 .1zM226.3 147.5l.6-.2v.3zM226.3 147.5h18.1M226.3 145.4v47M263.2 147.3l.6 .2-.6 .1z"/>
<path d="M263.8 147.5l.6-.2v.3zM263.8 145.5v44.4M273.5 147.5h-25.5M277.1 147.5h11.7M288.2 147.3l.6 .2-.6 .1zM288.8 145.5v59.7M333 142.2l.6-.2v.3zM333 142.2h2M343.9 142.2h7.5M345.8 142l.6 .2-.6 .1zM346.4 142.2l.6-.2v.3zM354.9 142.2h5"/>
<path d="M359.3 142l.6 .2-.6 .1zM139.5 164.9h2.4M139.5 164.9v27M141.9 164.9v27M157.3 179.4v.5M157.3 179.9v25M157.3 173.4h24.6M157.3 179.9h6.5M157.6 179.2v26.5M157.6 179.2l-.3 .2M157.6 179.2h5.9M159.8 173.3h1.9"/>
<path d="M159.8 169.8h1.9M161.7 169.8v3.5M163.5 179.2v26.5M163.5 179.2l.3 .2h124.8M163.8 179.1h120M185.7 170.5l-3.8-.5-22.1-.4v3.8M185.7 170.5l.1 .1M185.8 170.6v3.2M186.3 178.9v-.6h3.2a1.04 1.04 0 0 0 1.5-.1 1.04 1.04 0 0 0 0-1.4 1.04 1.04 0 0 0-1.5 0h-3.2l.1-2.5 .5-.3h13.8l.5 .3 .1 .5 .1-.5 .5-.3h13.8l.5 .3 .1 2.5h-3.2a1.04 1.04 0 0 0-1.5 0 1.04 1.04 0 0 0 0 1.4 1.04 1.04 0 0 0 1.5 .1h3.2v.6M187.5 175.6v.4M187.5 176.8v.5h1.2M187.5 176h1.1"/>
<path d="M187.5 178.9l.6-.3 .5 .3M187.7 175.3h.7M188.7 177.8h-1.2v.5M188.7 175.6v.4M188.7 176.8v1.5M190.6 176.6v1.9M196.6 176.8a1.02 1.02 0 0 1 1.4 0h6.6a1.02 1.02 0 0 1 1.4 0 1.02 1.02 0 0 1 0 1.4 1.02 1.02 0 0 1-1.4 .1h-6.6a1.02 1.02 0 0 1-1.4-.1 1.02 1.02 0 0 1 0-1.4zM196.7 167.4h1.3v3h-1.3M198.5 167.3h-1.8v3.3h-10.9M198.9 178.9l.7-.4 .6 .4M199.1 178.9l.5-.2 .5 .2M200.9 174.1h.8"/>
<path d="M201.3 174.1v4.8M202.4 178.9l.7-.4 .6 .4M202.6 178.9l.5-.2 .5 .2M212.1 176.6v1.9M214 175.6v.4M214 176.8v1.5M214 177.8h1.2v.5M214 176h1.2M214 178.9l.6-.3 .5 .3M215.2 175.6v.4M215.2 176.8v.5h-1.2M251.3 176.8h3.3a1.04 1.04 0 0 1 1.4 0 1.04 1.04 0 0 1 0 1.4 1.04 1.04 0 0 1-1.4 .1h-3.3"/>
<path d="M251.3 174.8l.1-.5 .5-.3h13.8l.4 .2 .2 .4v2.2h-3.2a1.04 1.04 0 0 0-1.5 0 1.04 1.04 0 0 0 0 1.4 1.04 1.04 0 0 0 1.5 .1h3.2v.6M251.7 174.1h-.4v4.8M252.4 178.9l.7-.4 .6 .4M252.6 178.9l.5-.2 .4 .2M262.1 176.6v1.9M263.9 175.6v.4M263.9 176.8v1.5M263.9 177.8h1.2v.5M264 176h1.1M264.1 178.9l.4-.3 .6 .3M265.1 175.6v.4M265.1 176.8v.5h-1.2"/>
<path d="M283.8 178.9v27M283.8 179.7h4.8M288.6 179.4l.2 .2-.2 .1M288.6 179.4v.3M288.6 179.7v25.5M295.4 178.9v11.5M295.4 178.9l.2 .6h-.3zM297.4 178.9h-133.6v27h133.6M138.8 191.9v6l.8 4.3M138.8 191.9h.7M139.5 191.9l.2 4.8 .5 4.8M139.5 191.9h2.4"/>
<path d="M141.9 191.9l.7 9.4M163.8 187.9h120M163.8 199.9h120M163.8 199.4h120M163.8 184.9h120M163.8 185.4h120M175 192.4h35.9M176.9 180.2l-1.7 .7M177.3 180.6l-2 .9M177.6 192.4l.6-.1v.3zM192.5 189.3l-1.1 2.8M204.5 189.6h2.3"/>
<path d="M204.8 190.5l.8 1.4M205.6 189.6v2.3M206.5 190.5l-.9 1.4M225.4 181.8l1.1 .4M262.5 191.4l.8-.2a1.8 1.8 0 0 1 2.1 .6 1.25 1.25 0 0 1-1.1 1.9 1.8 1.8 0 0 1-2.1-.7 1.28 1.28 0 0 1 .3-1.6zM262.6 192.4h2.5M262.8 181.6h2M263.8 191.2v2.5M263.8 181.2h29.3M283.8 186.9l-120 .1M291.1 181.2v9.2M291.1 194v9.7"/>
<path d="M291.1 181.2l.1 .6h-.3zM295.4 194v11.9M338 195.9h9M339.9 191.5v9.4M339.9 195.9l.2 .6h-.3zM342.4 184.4v2.2M342.4 185.5h2.3M343.3 184.6l1.4 .9M344.7 185.5l-1.4 .8M345 194l.6-.2v.4zM345 192v3.9a2.5 2.5 0 0 0-2.5 2.5 2.5 2.5 0 0 0 2.5 2.5M345 194h5.8"/>
<path d="M346.4 193.8l.6 .2-.6 .2zM347 195.9a2.5 2.5 0 0 1 2.5 2.5 2.5 2.5 0 0 1-2.5 2.5h-9M347 192v3.9M362.1 196.4h10.2M139.6 202.2a2.63 2.63 0 0 0 3 2.1M140.2 201.5l.1 .1M140.2 201.5v.6M140.2 202.1h.1M140.2 202.1l.2 .9M140.2 202.1l-.6 .1M140.3 202.1l.3 .8M140.3 201.6v.5"/>
<path d="M140.4 201.3l-.2 .2M140.4 201.3l.2 .1M140.4 203a2.56 2.56 0 0 0 2.2 1.3M140.6 201.4h2M140.6 201.4l-.3 .2M140.6 202.9l-.2 .1M140.6 202.9l.5 .6 1.5 .6M140.6 202.9h3.3M142.6 201.3h-2.2M142.6 201.3v.1M142.6 204.1v.2M142.6 204.1l2.8 .1"/>
<path d="M142.6 201.3h3M142.6 201.4h2.8M142.6 204.3h3M144 201.7v2.5zM144 201.7h1.4M145.4 204.1l.2 .2M145.4 203.3v.8M145.4 203.3h.2M145.4 204.1v.1M145.4 201.4v1.9M145.6 203.3v1M145.6 201.3l-.2 .1"/>
<path d="M145.6 201.3v2M145.6 203.3l6.7 .1M152.3 203.4v1l-6.7-.1M152.3 204.3l.2 .1M152.3 203.4h5M152.5 204.4h4.7M156 211.3l-1.1 2.9M157.3 204.9v.5l.3 .3M157.3 204.3l-.1 .1M157.3 204.9h6.5M157.6 205.7h5.9M166.5 208.2h2.2"/>
<path d="M166.8 209.1l.8 1.3M167.6 208.2v2.2M168.5 209.1l-.9 1.3M175.2 203.9l1.7 .7M175.3 203.4l2 .8M176.3 204.8l.2 .6h-.3zM176.3 202.6v8.4h-22.6M226.5 202.6l-1.1 .5M263.8 204.8l.1 .6-.3-.1zM263.8 204.8l-.3 6.2h22.6M263.8 203.7h29.3M263.8 202.6v2.2"/>
<path d="M267.4 211.3l-1.1 2.9M277.9 208.2h2.2M278.2 209.1l.8 1.3M279 208.2v2.2M279.9 209.1l-.9 1.3M283.8 205.2h4.8M288.6 205.2h.2M288.6 205.2v.2M288.6 205.4h-124.8l-.3 .3M288.8 205.2l-.2 .2M290.9 203.1h.3l-.1 .6zM295.3 205.3h.3l-.2 .6z"/>
<path d="M339.8 200.3h.3l-.2 .6zM4 245.2h123v47.8M4 253.7h123M4 259.4h123M52.4 245.2v47.8M83.5 253.7v5.7M104.7 253.7v5.7M216 253h200M216 248h65M216 258h65M228.6 243v15M255.2 243v15"/>
<path d="M281 243v50M296 243v30M346 243v30M361 243v30M381 253v20M392 253v20M416 243h-200v50M4 265h123M4 270.6h123M4 276.2h123M84.9 279.3h1.3M85.5 278.6v1.3"/>
<path d="M216 278h65M216 273h200M216 263h165M216 268h65M231 263v15M256 263v15M311 273v20M393.4 260.5l9-2.5v10l-9-2.5zM4 281.8h123M4 287.4h123M83.5 287.4v5.6M84.9 280.6h1.3"/>
<path d="M104.7 287.4v5.6M267.4 287.2h1.2M267.4 286h1.2M268 285.5v1.1"/>
<circle cx="186.3" cy="36.9" r="1.05"/>
<circle cx="192.8" cy="36.9" r="1.72"/>
<circle cx="192.8" cy="36.9" r="1.68"/>
<circle cx="199.3" cy="36.9" r=".75"/>
<circle cx="199.3" cy="36.9" r=".5"/>
<circle cx="205.8" cy="36.9" r="1.68"/>
<circle cx="205.8" cy="36.9" r="1.72"/>
<circle cx="212.3" cy="36.9" r="1.05"/>
<circle cx="263.8" cy="36.2" r="1.1"/>
<circle cx="166.4" cy="51.4" r="1.5"/>
<circle cx="166.4" cy="43.4" r="1.49"/>
<circle cx="166.4" cy="51.4" r="1.43"/>
<circle cx="166.4" cy="43.4" r="1.43"/>
<circle cx="186.3" cy="57.9" r="1.06"/>
<circle cx="192.8" cy="57.9" r="1.72"/>
<circle cx="192.8" cy="57.9" r="1.68"/>
<circle cx="199.3" cy="57.9" r=".75"/>
<circle cx="199.3" cy="57.9" r=".5"/>
<circle cx="205.8" cy="57.9" r="1.72"/>
<circle cx="205.8" cy="57.9" r="1.68"/>
<circle cx="212.3" cy="57.9" r="1.06"/>
<circle cx="281.3" cy="43.4" r="1.49"/>
<circle cx="281.3" cy="51.4" r="1.43"/>
<circle cx="281.3" cy="51.4" r="1.51"/>
<circle cx="281.3" cy="43.4" r="1.43"/>
<circle cx="199.6" cy="64.1" r="1.3"/>
<circle cx="199.6" cy="64.1" r="1.34"/>
<circle cx="203.1" cy="64.1" r="1.3"/>
<circle cx="203.1" cy="64.1" r="1.35"/>
<circle cx="213.7" cy="71.2" r=".99"/>
<circle cx="253.1" cy="64.1" r="1.35"/>
<circle cx="253.1" cy="64.1" r="1.29"/>
<circle cx="195.8" cy="106.3" r=".84"/>
<circle cx="195.8" cy="106.3" r="1"/>
<circle cx="195.8" cy="106.3" r=".5"/>
<circle cx="198.1" cy="106.4" r="1.14"/>
<circle cx="198.1" cy="106.4" r="1.1"/>
<circle cx="200.6" cy="106.4" r="1.15"/>
<circle cx="200.6" cy="106.4" r="1.1"/>
<circle cx="203.3" cy="110.6" r="1.3"/>
<circle cx="203.3" cy="110.6" r="1.35"/>
<circle cx="203.3" cy="110.6" r="1.5"/>
<circle cx="214.3" cy="110.6" r="1.3"/>
<circle cx="214.3" cy="110.6" r="1.35"/>
<circle cx="214.3" cy="110.6" r="1.5"/>
<circle cx="253.3" cy="110.6" r="1.35"/>
<circle cx="253.3" cy="110.6" r="1.29"/>
<circle cx="253.3" cy="110.6" r="1.5"/>
<circle cx="264.3" cy="110.6" r="1.34"/>
<circle cx="264.3" cy="110.6" r="1.31"/>
<circle cx="264.3" cy="110.6" r="1.5"/>
<circle cx="281.3" cy="118.2" r="1.42"/>
<circle cx="281.3" cy="118.2" r="1.5"/>
<circle cx="326.1" cy="113.4" r="1.51"/>
<circle cx="312.5" cy="127" r="1.49"/>
<circle cx="335.8" cy="123.9" r="2"/>
<circle cx="335.8" cy="128.9" r="2"/>
<circle cx="335.8" cy="123.9" r="1.69"/>
<circle cx="335.8" cy="128.9" r="2.1"/>
<circle cx="335.8" cy="123.9" r="2.1"/>
<circle cx="335.8" cy="128.9" r="1.7"/>
<circle cx="335.8" cy="128.9" r="1.75"/>
<circle cx="335.8" cy="123.9" r="1.75"/>
<circle cx="357" cy="123.9" r="1.7"/>
<circle cx="357" cy="128.9" r="1.71"/>
<circle cx="357" cy="128.9" r="1.75"/>
<circle cx="357" cy="123.9" r="1.75"/>
<circle cx="357" cy="128.9" r="2.11"/>
<circle cx="357" cy="123.9" r="2.11"/>
<circle cx="357" cy="123.9" r="2"/>
<circle cx="357" cy="128.9" r="2"/>
<circle cx="188.1" cy="175.8" r=".63"/>
<circle cx="199.6" cy="175.8" r=".74"/>
<circle cx="199.6" cy="175.8" r=".6"/>
<circle cx="203.1" cy="175.8" r=".74"/>
<circle cx="203.1" cy="175.8" r=".59"/>
<circle cx="214.6" cy="175.8" r=".63"/>
<circle cx="253.1" cy="175.8" r=".6"/>
<circle cx="253.1" cy="175.8" r=".76"/>
<circle cx="264.6" cy="175.8" r=".62"/>
<circle cx="169.6" cy="189.4" r=".82"/>
<circle cx="169.6" cy="195.4" r=".82"/>
<circle cx="176.3" cy="192.4" r="1.25"/>
<circle cx="176.3" cy="181.2" r="1.1"/>
<circle cx="192" cy="190.7" r=".98"/>
<circle cx="226.3" cy="181.2" r="1.09"/>
<circle cx="226.3" cy="192.4" r="1.26"/>
<circle cx="263.3" cy="192.4" r="3.5"/>
<circle cx="263.8" cy="181.2" r="1.09"/>
<circle cx="278.1" cy="189.4" r=".82"/>
<circle cx="278.1" cy="195.4" r=".82"/>
<circle cx="155.4" cy="212.8" r="1"/>
<circle cx="176.3" cy="203.7" r="1.1"/>
<circle cx="226.3" cy="203.7" r="1.09"/>
<circle cx="263.8" cy="203.7" r="1.09"/>
<circle cx="266.8" cy="212.7" r=".99"/>
</g>
<path d="M412.4 262.3a2.5 2.5 0 0 0-4.1-1.1 2.5 2.5 0 0 0 1 4.2 2.5 2.5 0 0 0 3.2-2.9l-.1-.2" fill="none" stroke="#000" stroke-width=".3" stroke-dasharray="30.5 1.3 1.3 1.3" stroke-dashoffset="24.5" stroke-linecap="butt"/>
<path d="M414.8 261.5a5 5 0 0 0-8.3-2 5 5 0 0 0 2.2 8.3 5 5 0 0 0 6.2-6l-.1-.3" fill="none" stroke="#000" stroke-width=".3" stroke-dasharray="30.5 1.3 1.3 1.3" stroke-dashoffset="16.7" stroke-linecap="butt"/>
<path d="M346.4 119.6v16.6" fill="none" stroke="#000" stroke-width=".3" stroke-dasharray="30.5 1.3 1.3 1.3" stroke-dashoffset="24.1"/>
<path d="M262.6 192.4h-1.3M263.8 191.2v-1.3M263.8 193.7v1.2M265.1 192.4h1.2" fill="none" stroke="#000" stroke-width=".3" stroke-dasharray="30.5 1.3 1.3 1.3"/>
<path d="M410 255.7v14.9" fill="none" stroke="#000" stroke-width=".3" stroke-dasharray="30.5 1.3 1.3 1.3" stroke-dashoffset="25"/>
<path d="M403.4 263l12.6-.1" fill="none" stroke="#000" stroke-width=".3" stroke-dasharray="30.5 1.3 1.3 1.3" stroke-dashoffset="26.1"/>
<path d="M216 248v5" fill="none" stroke="#000" stroke-width=".3" stroke-dasharray="30.5 1.3 1.3 1.3" stroke-dashoffset="29.9"/>
<path d="M165.3 58.4v-21M199.3 57.9v-21M249.3 58.3v-21M283.1 58.1v-21" fill="none" stroke="#f00" stroke-width=".3" stroke-dasharray="30.5 1.3 1.3 1.3" stroke-dashoffset="21.9"/>
<g fill="#000">
<path d="M332.5 131l.5-.3-.3 .5z"/>
<path d="M138.8 20.6l.6-.2v.3zM198.7 20.4l.6 .2-.6 .1zM138.8 28l.6-.2v.3zM164.7 27.8l.6 .2-.6 .1z"/>
<path d="M186.3 31.4l.6-.1v.3zM211.7 31.3l.6 .1-.6 .2zM186.1 58.9l-.4 .6h.3zM199.5 58.6v.7l.3-.1zM138.8 147.5l.6-.2v.3zM175.7 147.3l.6 .2-.6 .1zM177.6 192.4l.6 .2v-.3zM176.3 204.8l-.1 .6h.3zM263.8 204.8l-.2 .5 .3 .1z"/>
<path d="M217.2 36.9l.1 .6h-.2zM217.1 57.3h.2l-.1 .6zM366 102.2l.1 .6h-.3zM365.8 131.6h.3l-.1 .6zM291.1 181.2l.1 .6h-.3zM290.9 203.1h.3l-.1 .6zM295.4 178.9l.2 .6h-.3zM295.3 205.3h.3l-.2 .6zM339.9 195.9l.2 .6h-.3zM339.8 200.3h.3l-.2 .6z"/>
<path d="M227.7 27.8l.6 .2-.6 .1zM170.3 28l.6-.2v.3z"/>
<path d="M288.2 27.7l.6 .2-.6 .1zM283.1 27.9l.6-.2v.3zM248.7 20.4l.6 .2-.6 .1zM199.3 20.6l.6-.2v.3z"/>
<path d="M138.8 98.6l.6-.2v.3zM288.2 98.4l.6 .2-.6 .1z"/>
<path d="M226.3 147.5l.6-.2v.3zM263.2 147.3l.6 .2-.6 .1zM176.3 147.4l.6-.2v.3zM225.7 147.2l.6 .2-.6 .1z"/>
<path d="M288.2 147.3l.6 .2-.6 .1zM263.8 147.5l.6-.2v.3zM346.4 193.8l.6 .2-.6 .2zM345 194l.6-.2v.4z"/>
<path d="M346.4 142.2l.6-.2v.3zM359.3 142l.6 .2-.6 .1z"/>
<path d="M345.8 142l.6 .2-.6 .1zM333 142.2l.6-.2v.3z"/>
</g>
<g font-size="6.3">
<text x="282.1" y="250.3">名称</text>
<text x="347.1" y="250.3">图号</text>
<text x="282.1" y="260.3">材质</text>
<text x="347.1" y="260.3">质量</text>
<text x="383.3" y="262.1">视</text>
<text x="383.3" y="269.9">图</text>
<text x="282.1" y="270.3">版次</text>
<text x="347.1" y="270.3">比例</text>
</g>
<g font-size="4.2">
<text x="4.8" y="237.6">注意：1.行走平行度（正面+侧面），450行程内，≤±0.03mm，1000行程内，≤±0.05mm。</text>
<text x="12.2" y="243.3">2.本体形变，450行程内，≤±0.03mm，1000行程内，≤±0.05mm。</text>
<text x="18.6" y="251.3">型号/规格</text>
<text x="70.6" y="251.3">GTH5-100-BL-M10-C4</text>
<text x="301.9" y="249.5">GTH5-100-BL-M10-C4</text>
<text x="14.4" y="258.3">螺杆型号/规格</text>
<text x="19.7" y="263.9">有效行程</text>
<text x="63.7" y="258.3">1205</text>
<text x="86.5" y="263.9">100</text>
<text x="89.9" y="258.3">1210</text>
<text x="111.7" y="258.3">1220</text>
<text x="19.7" y="269.5">精度等级</text>
<text x="87.6" y="269.5">C7</text>
<text x="259" y="267">2022/7/23</text>
<text x="19.7" y="275.2">马达容量</text>
<text x="74.9" y="275.2">100W（无刹车）</text>
<text x="15.5" y="280.8">重复定位精度</text>
<text x="86.7" y="280.8">0.02</text>
<text x="9.1" y="286.4">感应开关方式及数量</text>
<text x="72.7" y="286.4">外挂型三只（C4）</text>
<text x="15.5" y="292">建议最快速度</text>
<text x="60.5" y="292">250MM/S</text>
<text x="86.7" y="292">500MM/S</text>
<text x="107.4" y="292">1000MM/S</text>
</g>
<g font-size="4.1">
<text x="268.7" y="194">I</text>
<text x="366.2" y="195.2">I</text>
<text x="362.1" y="200.4">1 : 1</text>
</g>
<g font-size="3.5">
<text x="157.2" y="21.8">121 滑台原点位置</text>
<text x="214.3" y="21.8">100 有效行程</text>
<text x="148.4" y="27.5">53</text>
<text x="155.8" y="27.5">1</text>
<text x="202.9" y="29.2">116</text>
<text x="292.1" y="29.1">11.50</text>
<text x="304.8" y="29.1">1 滑台极限位置</text>
<text x="142.5" y="31">滑台极限位置</text>
<text x="203.5" y="32.7">52</text>
<text x="218.5" y="48.8" transform="rotate(-90 218.5 48.8)">42</text>
<text x="161.3" y="72.4">4 x M5 贯穿</text>
<text x="204.9" y="72.4">2 x</text>
<text x="216.5" y="72.4">3 H7</text>
<text x="230.3" y="72.4">7</text>
<text x="217" y="99.8">300</text>
<text x="367.2" y="117.8" transform="rotate(-90 367.2 117.8)">60</text>
<text x="318.3" y="133.7">基准面</text>
<text x="335.1" y="143.4">26.70</text>
<text x="351.4" y="143.4">27</text>
<text x="158.9" y="148.7">75</text>
<text x="203.4" y="148.6">100</text>
<text x="244.5" y="148.7">75</text>
<text x="273.6" y="148.7">50</text>
<text x="344.8" y="183.7" transform="rotate(-90 344.8 183.7)">6</text>
<text x="183.2" y="191.9">2 x</text>
<text x="194.7" y="191.9">5 H7</text>
<text x="208.6" y="191.9">6</text>
<text x="337.7" y="188" transform="rotate(-90 337.7 188)">+0.012</text>
<text x="341.2" y="191.5" transform="rotate(-90 341.2 191.5)">5</text>
<text x="341.2" y="186.2" transform="rotate(-90 341.2 186.2)">0</text>
<text x="292.4" y="193.9" transform="rotate(-90 292.4 193.9)">45</text>
<text x="296.7" y="193.9" transform="rotate(-90 296.7 193.9)">54</text>
<text x="350.8" y="195.3">2</text>
<text x="153.8" y="210.5">2 x M5</text>
<text x="158.2" y="214">4.40 贯穿</text>
<text x="170.4" y="210.5">15</text>
<text x="265.2" y="210.5">4 x M5</text>
<text x="269.6" y="214">4.40 贯穿</text>
<text x="281.8" y="210.5">15</text>
<text x="221.4" y="246.8">1</text>
<text x="221.4" y="251.8">2</text>
<text x="218.8" y="256.8">序号</text>
<text x="232.2" y="256.8">修 订 版 次</text>
<text x="257.5" y="256.8">设计变更编号</text>
<text x="228.2" y="261.8">设</text>
<text x="240.1" y="261.8">计</text>
<text x="252" y="261.8">变</text>
<text x="263.9" y="261.8">更</text>
<text x="219.1" y="266.7">设 计</text>
<text x="368.3" y="269.3">1:2</text>
<text x="219.1" y="271.7">校 核</text>
<text x="219.1" y="276.7">批 准</text>
<text x="222.9" y="282.7">技术要求：</text>
<text x="231.8" y="287.3">1、未标注公差全部 0.1</text>
<text x="231.7" y="291.8">2、未标注倒角全部C0.3</text>
</g>
</svg>
